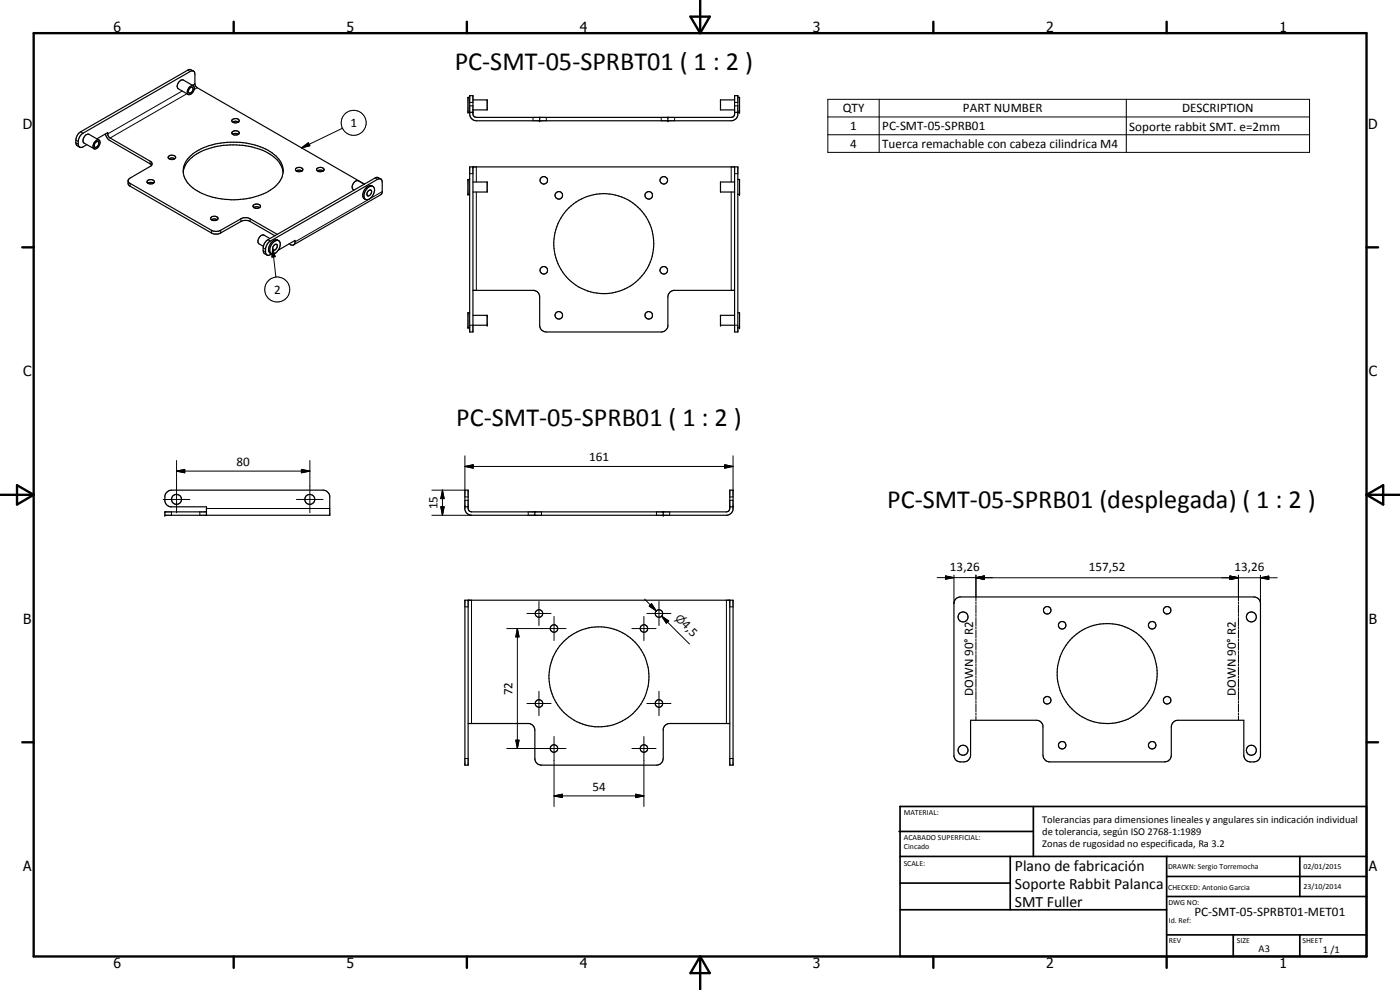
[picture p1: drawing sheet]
<svg xmlns="http://www.w3.org/2000/svg" width="420mm" height="297mm" viewBox="0 0 420 297" stroke-linecap="round" stroke-linejoin="round" font-family="sans-serif">
<g fill="none" stroke="#000" stroke-width=".35">
<path d="M56.8 26.6l.8-.4a.99 .99 0 0 1 .1 1.1 .99 .99 0 0 1-1.1 .5l-.1-.6zM56.8 26.1a.77 .77 0 0 1 .9-.4 .77 .77 0 0 1 .6 .8 1.57 1.57 0 0 1-2 1.7l-.1-.9zM58 25.7l-3-1.7a1.75 1.75 0 0 0-1.5 2.6l3 1.8M58.1 21.3l-.9-.4h-.6l-32.4 18.6a3.2 3.2 0 0 0-1 4.2l.7 .5M69.7 35.9a1.32 1.32 0 0 1 2.1 .4 1.33 1.33 0 0 1-2.3-.1zM69.7 39.6a1.28 1.28 0 0 1 2.1 .3l-.5 .5-1 .1-.6-.3zM69.8 36.6l.9-.2 .9 .2M141 28.7h.9v5.5l.4 .8 .6 .2h76.5l.7-.2 .4-.8v-5.5h.9v5.9a2.09 2.09 0 0 1-2 1.6h-76.8a1.98 1.98 0 0 1-1.6-2zM141 29.2h-.5v4.5h1.4M141.9 30h4.3v3h-4.3M162 35.2v1M200.4 35.2v1"/>
<path d="M220.5 30h-4.3v3h4.3M221.4 29.2h.5v4.5h-1.4M26.1 43.4l-1.2 .7a.89 .89 0 0 1-1 .1 .89 .89 0 0 1-.4-1 3.3 3.3 0 0 1 1.4-3.2l32.2-18.5a.86 .86 0 0 1 1-.2 .86 .86 0 0 1 .4 1v3l.7 1 50.2 28.9M28.8 42.6a.57 .57 0 0 1 .8 0 .57 .57 0 0 1-.1 .9l-.3 .5a.56 .56 0 0 1-.9 .1 .56 .56 0 0 1 .1-.9zM28.8 42.2l.6-.2a1.23 1.23 0 0 1 .1 2.1l-1 .6a1.2 1.2 0 0 1-.1-2.1zM29.1 41.7l3.2-1.9 .2 1 .4 .5 12.1 7a.84 .84 0 0 1 .6 .8 .84 .84 0 0 1-.6 .9l-5.9 3.4a.84 .84 0 0 0-.6 .8 .84 .84 0 0 0 .6 .8l24.9 14.3h1.7l6.8-3.8 1.7-.2 9 5M29.7 42l-3.3-1.7a1.94 1.94 0 0 0-1.5 2.2l.3 .4 3 1.7M31.7 40.2l.3 .9 .8 1 12.7 7.5M38.4 54.2l.1 1 .4 .6 25.1 14.3h1.7l6.8-3.8 1.4-.2 1.2 .4 7.4 4.2M44.2 54.3a1.26 1.26 0 0 1 2.1 .3l-.5 .5-1 .1-.7-.5zM44.4 54.9l.6-.2 1.1 .2M50.7 46.8a1.14 1.14 0 0 1 2 .6 1.25 1.25 0 0 1-2.2-.3z"/>
<path d="M50.7 47.6l.9-.2 .9 .2M55 51.7a8.6 8.6 0 0 1 6.1-6.6 23.1 23.1 0 0 1 20.5 1.6 7.2 7.2 0 0 1 3.4 5M56.8 47.2a19 19 0 0 1 14.3-4.5 17.1 17.1 0 0 1 12.6 5.1 5.8 5.8 0 0 1-1.3 8.3 21.7 21.7 0 0 1-16.8 3.5 13.6 13.6 0 0 1-10.1-6.1 5.4 5.4 0 0 1 1.3-6.3zM69.8 40.3l.6-.3 1.2 .3M88.8 50.6a1.15 1.15 0 0 1 1.2-.5 1.15 1.15 0 0 1 .8 1 1.28 1.28 0 0 1-2.1-.3zM88.9 51.3l.6-.2 1.1 .2M95.1 50.6a1.19 1.19 0 0 1 1.2-.4 1.19 1.19 0 0 1 .9 .9 1.28 1.28 0 0 1-2.2-.3zM95.3 51.3l.6-.2 1.1 .2M109.3 55.3l-1.8-1.1a1.75 1.75 0 0 0-1.5 2.7l.3 .1M110.4 57.4a.56 .56 0 0 1 .8-.4 .56 .56 0 0 1 .3 .7 .88 .88 0 0 1-1.3 .9v-.8zM111.8 55.9a2.74 2.74 0 0 0-2.3 3.8 1.85 1.85 0 0 0 2.5-1.3 1.75 1.75 0 0 0-.6-2.7 2.79 2.79 0 0 0-2.2 3.8l.5 .4M114.3 53.7l-1.1-.5-.6 .2-32.2 18.5a3.1 3.1 0 0 0-1 4.2l.7 .4"/>
<path d="M141 53.8h-.5v4.5h.5M141.9 50.1v49.5h-.9v-49.5h80.4v49.5h-.9v-49.5M141.9 54.6h4.3v3h-4.3M220.5 54.6h-4.3v3h4.3M221.4 53.8h.5v4.5h-.5M63.2 65.4a1.18 1.18 0 0 1 1.2-.6 1.18 1.18 0 0 1 1 .9l-.5 .4a1.37 1.37 0 0 1-1.7-.4zM63.4 66l.7-.3 1.1 .3M76 61.6a1.19 1.19 0 0 1 1.2-.4 1.19 1.19 0 0 1 .9 .9 1.3 1.3 0 0 1-2.2-.4zM76.1 62.3l.9-.3 .9 .3M81 71.6l-1.8-1.1a1.75 1.75 0 0 0-1.5 2.7l1.3 .7M82.4 73.4l.5-.1a1.08 1.08 0 0 1 .2 1.1 1.08 1.08 0 0 1-.9 .7 1 1 0 0 1 .2-1.7zM83.5 75.1a2.09 2.09 0 0 0 .1-2.9 2.75 2.75 0 0 0-2.4 3.8l.2 .1"/>
<path d="M83.5 75.1a1.75 1.75 0 0 1-2.1 1M83.6 72.2a1.95 1.95 0 0 0-2.7 1.5 1.59 1.59 0 0 0 .5 2.4M86.8 73.2a1.03 1.03 0 0 0 1.3 .3 1.03 1.03 0 0 0 .4-1.4l-5 3M88.1 73.4l26.2-15 .4-.7-.1-3.6-.4-.4-.9 .1-32.2 18.5a3.3 3.3 0 0 0-1.4 2.2v1.4l.3 .6 .6 .1 .9-.4M141 93.9h-.5v4.4h.5M141.9 87.1h18.4l.6 .3 .6 .4 .5 1v8.8a2 2 0 0 0 1.9 2h34.5a2.07 2.07 0 0 0 2-1.6v-8.9a2.07 2.07 0 0 1 1.7-2h18.4M141.9 94.6h4.3v3h-4.3M220.5 94.6h-4.3v3h4.3M221.4 93.9h.5v4.4h-.5M62 153.6h-12.5v1h49.5v-5.8a2.17 2.17 0 0 0-2-1.7h-45.5a2.17 2.17 0 0 0-2 1.7 3 3 0 0 0 .4 2.6l1.2 .7h10.9v2.5M139.5 147.1h1v5.5l.4 .8 .6 .2h76.5l.6-.2 .4-.8v-5.5h1v5.9l-.5 .9-.5 .4-1 .3h-76.5l-1-.3-.5-.4-.5-.9zM139.5 152.1h1"/>
<path d="M160.5 153.6v1M199 153.6v1M219 152.1h1M286.7 179.8l1.2-.7 89.1 .1a1.89 1.89 0 0 1 1.3 1.6v46.1a2.56 2.56 0 0 1-3.7 1.6l-1.1-.9-.2-1v-10.5h-19.8a2 2 0 0 0-2 2v8.5a2 2 0 0 1-2 2h-34.5a2.07 2.07 0 0 1-2-2v-8.8a1.98 1.98 0 0 0-1.9-1.7h-19.8v10.5a2.25 2.25 0 0 1-3 2 1.98 1.98 0 0 1-2-1.7v-46.1zM140.5 180.1v49.5h-1v-49.5h80.5v49.5h-1v-49.5M140.5 217.1h18.4a2.07 2.07 0 0 1 1.6 2v8.5a2 2 0 0 0 2 2h34.5a2.07 2.07 0 0 0 2-2v-8.9l.5-.9 .5-.5 .7-.2h18.3"/>
<circle cx="163.2" cy="54.1" r="1.11"/>
<circle cx="167.7" cy="58.6" r="1.13"/>
<circle cx="194.7" cy="58.6" r="1.11"/>
<circle cx="199.2" cy="54.1" r="1.13"/>
<circle cx="181.2" cy="73.1" r="15"/>
<circle cx="163.2" cy="81.1" r="1.13"/>
<circle cx="167.7" cy="94.6" r="1.12"/>
<circle cx="194.7" cy="94.6" r="1.13"/>
<circle cx="199.2" cy="81.1" r="1.13"/>
<circle cx="53" cy="149.8" r="1.51"/>
<circle cx="93" cy="149.8" r="1.5"/>
<circle cx="161.8" cy="184.1" r="1.11"/>
<circle cx="166.3" cy="188.6" r="1.13"/>
<circle cx="193.3" cy="188.6" r="1.12"/>
<circle cx="197.7" cy="184.1" r="1.12"/>
<circle cx="289" cy="185.1" r="1.5"/>
<circle cx="314.3" cy="183.1" r="1.13"/>
<circle cx="318.8" cy="187.6" r="1.13"/>
<circle cx="345.8" cy="187.6" r="1.13"/>
<circle cx="350.3" cy="183.1" r="1.13"/>
<circle cx="375.6" cy="185.1" r="1.5"/>
<circle cx="161.8" cy="211.1" r="1.13"/>
<circle cx="179.8" cy="203.1" r="15"/>
<circle cx="197.8" cy="211.1" r="1.14"/>
<circle cx="314.3" cy="210.1" r="1.13"/>
<circle cx="332.3" cy="202.1" r="15"/>
<circle cx="350.3" cy="210.1" r="1.11"/>
<circle cx="166.2" cy="224.6" r="1.12"/>
<circle cx="193.2" cy="224.6" r="1.13"/>
<circle cx="289" cy="225.1" r="1.51"/>
<circle cx="318.8" cy="223.6" r="1.12"/>
<circle cx="345.8" cy="223.6" r="1.12"/>
<circle cx="375.5" cy="225.1" r="1.51"/>
</g>
<g fill="#000">
<circle cx="140.5" cy="33.7" r=".18"/>
<circle cx="141" cy="33.7" r=".18"/>
<circle cx="141.9" cy="33.7" r=".18"/>
<circle cx="162" cy="35.2" r=".18"/>
<circle cx="162" cy="36.2" r=".18"/>
<circle cx="200.4" cy="36.2" r=".18"/>
<circle cx="200.4" cy="35.2" r=".18"/>
<circle cx="220.5" cy="33.7" r=".18"/>
<circle cx="221.4" cy="33.7" r=".18"/>
<circle cx="221.9" cy="33.7" r=".18"/>
<circle cx="140.5" cy="58.3" r=".18"/>
<circle cx="221.9" cy="58.3" r=".18"/>
<circle cx="140.5" cy="98.3" r=".18"/>
<circle cx="146.2" cy="97.6" r=".18"/>
<circle cx="146.2" cy="94.6" r=".18"/>
<circle cx="216.2" cy="97.6" r=".18"/>
<circle cx="216.2" cy="94.6" r=".18"/>
<circle cx="221.9" cy="98.3" r=".18"/>
<circle cx="49.5" cy="153.6" r=".18"/>
<circle cx="49.5" cy="154.6" r=".18"/>
<circle cx="139.5" cy="152.1" r=".18"/>
<circle cx="140.5" cy="152.1" r=".18"/>
<circle cx="199" cy="153.6" r=".18"/>
<circle cx="199" cy="154.6" r=".18"/>
<circle cx="219" cy="152.1" r=".18"/>
<circle cx="220" cy="152.1" r=".18"/>
</g>
<g fill="none" stroke="#000" stroke-width=".3">
<path d="M24.2 39.5l.7 .5M54.7 27.3l-22.4 12.9M56.1 28.1l-23 13.3M56.4 21l.7 .5M58.5 25.1l-.8 .5M59.2 26.3l-1 .6M102.8 38.5l-12.3 5.9M141 30.7h.9M141 31.7h.9M160 35.2v1M163.9 35.2v1M198.4 35.2v1"/>
<path d="M202.5 35.2v1M220.5 30.7h.9M220.5 31.7h.9M248.4 29.8h144.6v15.9h-144.6zM248.4 35.1h144.6M263.9 29.8v15.9M338 29.8v15.9M22.8 42l.7 .4M22.8 42.8l.7 .4M39.1 55v.9M45 48.3v.8M90.5 44.4l2-1.6 .5 .9z"/>
<path d="M112.6 53.4l.7 .4M114.7 57.5l-26.2 15.1M141 52.1h.9M142.9 50.1v4.5M142.9 57.6v29.5M219.4 50.1v4.5M219.4 57.6v29.5M220.5 52.1h.9M248.4 40.4h144.6M63.4 69.1v.8M66.2 69.1v.8M72.3 65.7v.8"/>
<path d="M75.1 65.7v.8M79 74.4l.7 .4M79 75.2l.7 .4M80.4 71.9l.7 .4M81.8 74.6l.8 2.4-1 .1zM81.8 74.6l1 8.5M141 97.6h.9M220.5 97.6h.9M53 138.2v15.6M93 138.2v15.6M139.5 140l2.5-.6v1.1zM139.5 140h80.5"/>
<path d="M139.5 136.8v10.3h-9.9M217.5 139.4l2.5 .6-2.5 .5zM220 136.8v10.3M49 149.9h8M51.5 153.6v1M53 141.4l2.4-.6v1.1zM53 141.4h40M60 153.6v1M62 152.6h37M89 149.9h8M90.5 140.8l2.5 .6-2.5 .5zM129.6 154.6h11.9"/>
<path d="M132.3 152.1h1l-.5 2.5zM132.8 147.1l.5 2.5h-1zM132.8 147.1v7.5M139.5 149.1h1M139.5 150.1h1M158.5 153.6v1M162.5 153.6v1M197 153.6v1M201 153.6v1M219 149.1h1M219 150.1h1M193.5 179.7l3.5 3.6"/>
<path d="M281.3 173.3h16.6M283.7 172.8l2.6 .5-2.6 .5zM286.3 172.6v8.5M292.9 173.3l2.5-.5v1zM292.9 173.4l2.5-.6v1.1zM292.9 172.6v7.7M292.9 173.3l2.5 .5M292.9 173.4h90.4M369.1 172.8l2.6 .6-2.6 .5zM371.7 172.6v7.7M378.3 173.4l2.5-.6v1.1zM378.3 172.6v8.5"/>
<path d="M139.5 182.1h1M141.5 180.1v37M152.1 188.6h17.8M155.3 188.6l.5 2.5h-1zM155.3 188.6v36M158.1 184.1h7.3M161.7 180.5v7.2M166.3 185v7.2M189.6 188.6h7.3M193.2 185v7.2M194.1 184.1h7.3M195.5 181.1l1.5 2.2-2.2-1.4z"/>
<path d="M197.8 180.5v7.2M198.6 184.9l2.1 1.4-.7 .7zM198.6 184.9l1.7 1.7M198.6 184.9l8.3 8.3M218 180.1v37M219 182.1h1M292.9 180.6v.7M292.9 181.6v2.4M292.9 184.3v.7M292.9 185.3v2.4M292.9 188v.6M292.9 189v2.4"/>
<path d="M292.9 191.8v.6M292.9 192.7v2.4M292.9 195.5v.6M292.9 196.4v2.4M292.9 199.1v.7M371.7 180.6v.7M371.7 181.6v2.4M371.7 184.3v.7M371.7 185.3v2.4M371.7 188v.6M371.7 189v2.4M371.7 191.8v.6"/>
<path d="M371.7 192.7v2.4M371.7 195.5v.6M371.7 196.4v2.4M371.7 199.1v.7M158.1 211.1h7.3M161.7 207.4v7.3M194.1 211.1h7.3M197.8 207.4v7.3M292.9 200.1v2.4M292.9 202.9v.6M292.9 203.8v2.4M292.9 206.5v.7"/>
<path d="M292.9 207.5v2.4M292.9 210.2v.7M292.9 211.2v2.4M292.9 214v.5M292.9 214.9v1.2M371.7 200.1v2.4M371.7 202.9v.6M371.7 203.8v2.4M371.7 206.5v.7M371.7 207.5v2.4M371.7 210.2v.7M371.7 211.2v2.4"/>
<path d="M371.7 214v.5M371.7 214.9v1.2M139.5 227.6h1M152.1 224.6h17.8M154.8 222.1h1l-.5 2.5zM166.3 238.8l2.5-.5v1zM166.3 221v21M166.3 238.8h26.9M189.6 224.6h7.3M190.8 238.3l2.4 .5-2.4 .5zM193.2 221v21M219 227.6h1"/>
<circle cx="106.2" cy="36.9" r="3.8"/>
<circle cx="83.2" cy="86.9" r="3.7"/>
</g>
<g fill="none" stroke="#000" stroke-width=".71">
<path d="M10.1 9.9h400v277.1h-400zM70.1 6.5v3.4M140.1 6.5v3.4M207.2 5h5.8l-2.9 4.9zM210.1 0v9.9M280.1 6.5v3.4M350.1 6.5v3.4M6.7 74.2h3.4M410.1 74.2h3.5M.1 148.5h10M5.1 145.6l5 2.9-5 2.9zM410.1 148.5h10"/>
<path d="M410.1 148.5l5-2.9v5.8zM6.7 222.7h3.4M410.1 222.7h3.5M70.1 287v3.4M140.1 287v3.4M210.1 287v10M210.1 287l2.9 5h-5.8zM280.1 287v3.4M350.1 287v3.4"/>
</g>
<g fill="none" stroke="#000" stroke-width=".51">
<path d="M269.8 249.5h40.3M270.1 242h140v45h-140zM270.1 257h140M303.2 257v16M310.1 242v15M350.1 257v30M390.1 257v12M270.1 265h33.1M270.1 273h80M350.1 269h60M350.1 263h60M350.1 280.5h60"/>
<path d="M370.1 280.5v6.5M390.1 280.5v6.5"/>
</g>
<g fill="#000">
<path d="M90.5 44.4l2-1.6 .5 .9zM81.8 74.6l.8 2.4-1 .1zM139.5 140l2.5-.6v1.1zM53 141.4l2.4-.6v1.1zM90.5 140.8l2.5 .6-2.5 .5zM132.3 152.1h1l-.5 2.5zM132.8 147.1l.5 2.5h-1zM217.5 139.4l2.5 .6-2.5 .5zM283.7 172.8l2.6 .5-2.6 .5zM292.9 173.3l2.5-.5v1zM292.9 173.4l2.5-.6v1.1zM369.1 172.8l2.6 .6-2.6 .5z"/>
<path d="M378.3 173.4l2.5-.6v1.1zM155.3 188.6l.5 2.5h-1zM195.5 181.1l1.5 2.2-2.2-1.4zM198.6 184.9l2.1 1.4-.7 .7zM154.8 222.1h1l-.5 2.5zM166.3 238.8l2.5-.5v1zM190.8 238.3l2.4 .5-2.4 .5z"/>
</g>
<g font-size="7.9">
<text x="136.5" y="20.9">PC-SMT-05-SPRBT01 ( 1 : 2 )</text>
<text x="136.9" y="127.7">PC-SMT-05-SPRB01 ( 1 : 2 )</text>
<text x="266.2" y="152.4">PC-SMT-05-SPRB01 (desplegada) ( 1 : 2 )</text>
</g>
<g font-size="4.7">
<text x="304.6" y="261.2">Plano de fabricación</text>
<text x="304.6" y="266.6">Soporte Rabbit Palanca</text>
<text x="304.6" y="272">SMT Fuller</text>
</g>
<g font-size="4.2">
<text x="34" y="9.6">6</text>
<text x="104" y="9.6">5</text>
<text x="174" y="9.6">4</text>
<text x="244" y="9.6">3</text>
<text x="314" y="9.6">2</text>
<text x="384" y="9.6">1</text>
<text x="6.8" y="38.7">D</text>
<text x="410.6" y="38.7">D</text>
<text x="7" y="112.9">C</text>
<text x="410.8" y="112.9">C</text>
<text x="7" y="187.1">B</text>
<text x="410.8" y="187.1">B</text>
<text x="7" y="261.4">A</text>
<text x="410.8" y="261.4">A</text>
<text x="34" y="290.4">6</text>
<text x="104" y="290.4">5</text>
<text x="174" y="290.4">4</text>
<text x="244" y="290.4">3</text>
<text x="314" y="290.4">2</text>
<text x="384" y="290.4">1</text>
</g>
<g font-size="3.9">
<text x="252.9" y="33.7">QTY</text>
<text x="289" y="33.7">PART NUMBER</text>
<text x="354.8" y="33.7">DESCRIPTION</text>
<text x="105.2" y="38.1">1</text>
<text x="255.1" y="39">1</text>
<text x="264.8" y="39.1">PC-SMT-05-SPRB01</text>
<text x="338.9" y="39.2">Soporte rabbit SMT. e=2mm</text>
<text x="255.1" y="44.4">4</text>
<text x="264.8" y="44.4">Tuerca remachable con cabeza cilindrica M4</text>
<text x="82.2" y="88.2">2</text>
<text x="71" y="139.8">80</text>
<text x="176.8" y="138.4">161</text>
<text x="131.3" y="152.8" transform="rotate(-90 131.3 152.8)">15</text>
<text x="285.1" y="171.2">13,26</text>
<text x="326.8" y="171.3">157,52</text>
<text x="370.5" y="171.3">13,26</text>
<text x="204.4" y="187.7" transform="rotate(45 204.4 187.7)">4,5</text>
<text x="153.8" y="208.6" transform="rotate(-90 153.8 208.6)">72</text>
<text x="292.1" y="208.8" transform="rotate(-90 292.1 208.8)">DOWN 90° R2</text>
<text x="370.9" y="208.8" transform="rotate(-90 370.9 208.8)">DOWN 90° R2</text>
<text x="177.8" y="237.3">54</text>
<text x="358.5" y="275">PC-SMT-05-SPRBT01-MET01</text>
</g>
<text font-size="3.3" x="202.4" y="185.7" transform="rotate(45 202.4 185.7)">n</text>
<g font-size="3.1">
<text x="312.7" y="246.8">Tolerancias para dimensiones lineales y angulares sin indicación individual</text>
<text x="312.7" y="250.4">de tolerancia, según ISO 2768-1:1989</text>
<text x="312.7" y="254">Zonas de rugosidad no especificada, Ra 3.2</text>
<text x="377.7" y="285.6">A3</text>
<text x="397" y="285.9">1 /1</text>
</g>
<g font-size="2.4">
<text x="271.2" y="244.4">MATERIAL:</text>
<text x="271.3" y="252">ACABADO SUPERFICIAL:</text>
<text x="271.3" y="254.6">Cincado</text>
<text x="271.2" y="259.7">SCALE:</text>
<text x="350.6" y="260.8">DRAWN: Sergio Torremocha</text>
<text x="391.2" y="260.6">02/01/2015</text>
<text x="350.6" y="267">CHECKED: Antonio Garcia</text>
<text x="391.2" y="266.7">23/10/2014</text>
<text x="350.6" y="271.4">DWG NO:</text>
<text x="350.8" y="276.9">Id. Ref:</text>
<text x="350.8" y="282.8">REV</text>
<text x="371.2" y="282.9">SIZE</text>
<text x="390.9" y="282.9">SHEET</text>
</g>
</svg>
